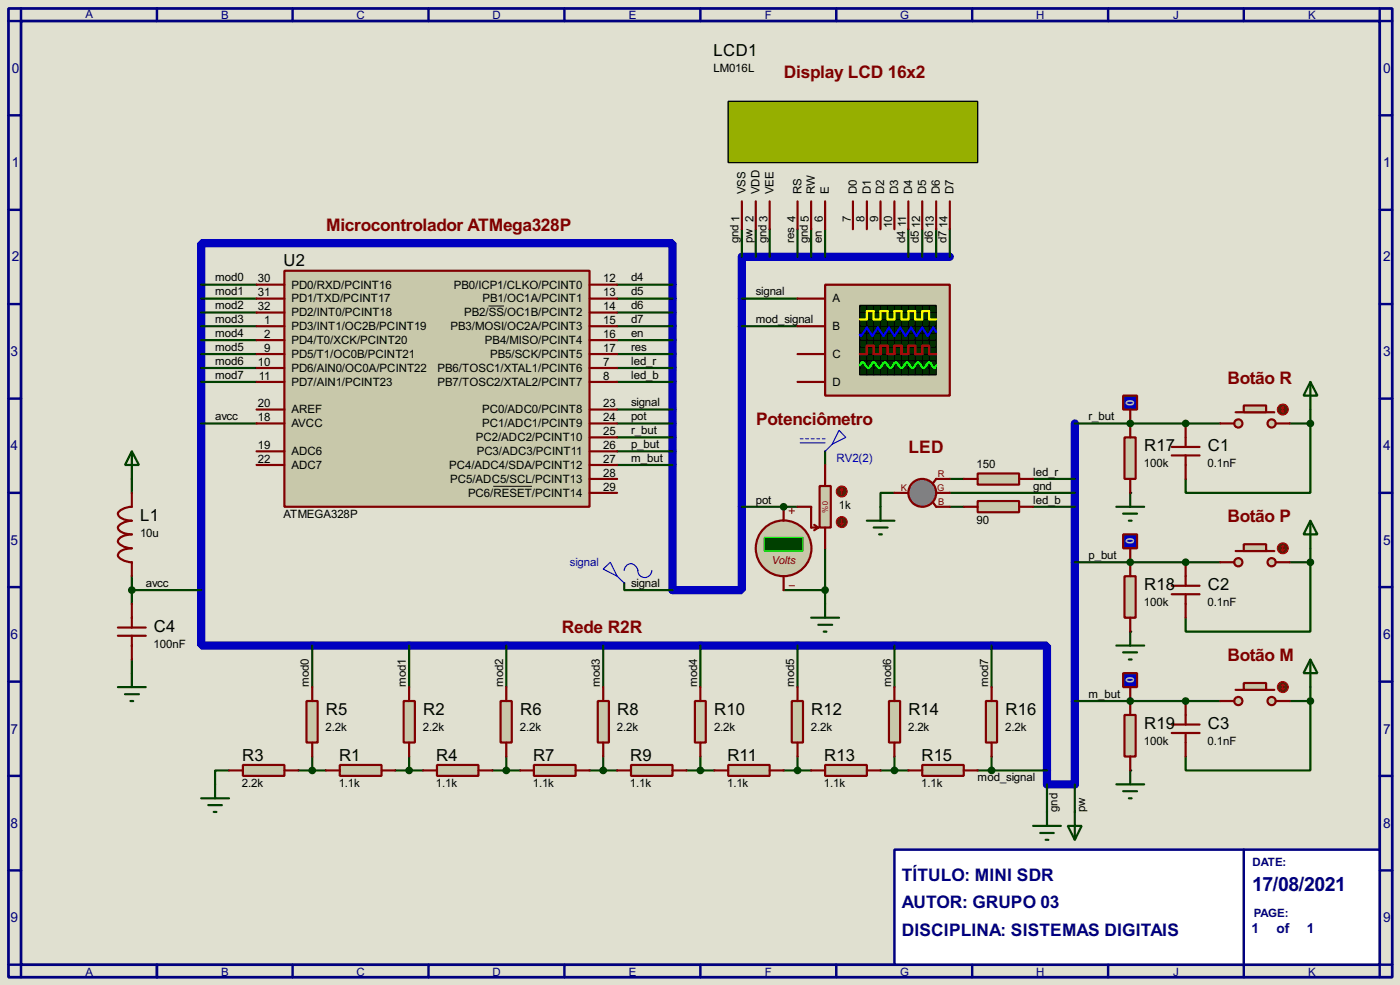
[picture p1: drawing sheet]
<svg xmlns="http://www.w3.org/2000/svg" width="256mm" height="180mm" viewBox="0 0 256 180" stroke-linecap="round" stroke-linejoin="round" font-family="sans-serif">
<path d="M0 0h256.5v180.3h-256.5z" fill="#e0e0d0"/>
<path d="M1.6 1.6h253.5v177.3h-253.5zM3.9 3.9h248.9v172.7h-248.9z" fill="none" stroke="#000080" stroke-width=".5"/>
<path d="M3.9 1.6v2.3h-2.3M28.8 1.6v2.3" fill="none" stroke="#000080" stroke-width=".45"/>
<path d="M163.9 155.5h88.9v21.1h-88.9z" fill="#fff" stroke="#000080" stroke-width=".45"/>
<g fill="none" stroke="#000080" stroke-width=".45">
<path d="M53.6 1.6v2.3M78.5 1.6v2.3M103.4 1.6v2.3M128.3 1.6v2.3M153.2 1.6v2.3M178.1 1.6v2.3M203 1.6v2.3M227.9 1.6v2.3M252.8 1.6v2.3h2.3M1.6 21.1h2.3M1.6 38.4h2.3M252.8 21.1h2.3"/>
<path d="M252.8 38.4h2.3M1.6 55.7h2.3M252.8 55.7h2.3M1.6 73h2.3M252.8 73h2.3M1.6 90.2h2.3M252.8 90.2h2.3M1.6 107.5h2.3M252.8 107.5h2.3M1.6 124.8h2.3M252.8 124.8h2.3M1.6 142h2.3"/>
<path d="M1.6 159.3h2.3M227.9 155.5v23.4M252.8 142h2.3M252.8 159.3h2.3M1.6 176.6h2.3v2.3M28.8 176.6v2.3M53.6 176.6v2.3M78.5 176.6v2.3M103.4 176.6v2.3M128.3 176.6v2.3M153.2 176.6v2.3M178.1 176.6v2.3"/>
<path d="M203 176.6v2.3M255.1 176.6h-2.3v2.3"/>
</g>
<path d="M174 47h-38.1v61h-12.7v-63.5h-86.3v73.7h154.9v25.4h5.1v-66.1" fill="none" stroke="#0000c0" stroke-width="1.5"/>
<path d="M174 42v5M36.9 69.9h10.1M143.6 92.8h2.5M151.2 82.6v2.5M143.6 108h7.6M151.2 100.4v10.1" fill="none" stroke="#004000" stroke-width=".4"/>
<circle cx="143.6" cy="92.8" r=".2" fill="#004000"/>
<g fill="none" stroke="#004000" stroke-width=".4">
<path d="M36.9 54.7h10.1M36.9 59.7h10.1M36.9 57.2h10.1M36.9 52.1h10.1M113.1 54.7h10.1M113.1 59.7h10.1M113.1 57.2h10.1M113.1 52.1h10.1M135.9 54.7h10.2M135.9 59.7h10.2M135.9 42v5M138.5 42v5"/>
<path d="M141 42v5M146.1 42v5M148.6 42v5M151.2 42v5M166.4 42v5M169 42v5M171.5 42v5M36.9 67.4h10.1M36.9 64.8h10.1M36.9 62.3h10.1M113.1 64.8h10.1M113.1 62.3h10.1"/>
<path d="M113.1 75h10.1M113.1 77.5h10.1M113.1 80.1h10.1M113.1 82.6h10.1M113.1 85.1h10.1M135.9 92.8h7.7M57.2 118.2v7.6M75 118.2v7.6M92.8 118.2v7.6M110.5 118.2v7.6M114.4 106.7v1.3h8.8M128.3 118.2v7.6"/>
<path d="M146.1 118.2v7.6M163.9 118.2v7.6M181.7 118.2v7.6M57.2 138.5v2.5M75 138.5v2.5M92.8 138.5v2.5M110.5 138.5v2.5M128.3 138.5v2.5M146.1 138.5v2.5M163.9 138.5v2.5M42 141h-2.6v2.6M54.7 141h5"/>
<path d="M72.4 141h5.1M90.2 141h5.1M108 141h5.1M125.8 141h5.1M143.6 141h5M161.3 141h5.1M191.8 143.6v5M196.9 143.6v5"/>
</g>
<circle cx="207.1" cy="90.2" r=".2" fill="#004000"/>
<path d="M217.2 77.5h6.4" fill="none" stroke="#004000" stroke-width=".4"/>
<circle cx="217.2" cy="77.5" r=".2" fill="#004000"/>
<path d="M207.1 77.5h10.1M236.3 77.5h3.8M240.1 77.5v12.7h-22.9v-2.5M240.1 75v2.5" fill="none" stroke="#004000" stroke-width=".4"/>
<circle cx="207.1" cy="77.5" r=".2" fill="#004000"/>
<path d="M196.9 77.5h10.2" fill="none" stroke="#004000" stroke-width=".4"/>
<g fill="#004000">
<circle cx="207.1" cy="77.5" r=".2"/>
<circle cx="207.1" cy="115.6" r=".2"/>
</g>
<path d="M217.2 102.9h6.4" fill="none" stroke="#004000" stroke-width=".4"/>
<circle cx="217.2" cy="102.9" r=".2" fill="#004000"/>
<path d="M207.1 102.9h10.1M236.3 102.9h3.8M240.1 102.9v12.7h-22.9v-2.5M240.1 100.4v2.5" fill="none" stroke="#004000" stroke-width=".4"/>
<g fill="#004000">
<circle cx="207.1" cy="102.9" r=".2"/>
<circle cx="207.1" cy="141" r=".2"/>
</g>
<path d="M217.2 128.3h6.4" fill="none" stroke="#004000" stroke-width=".4"/>
<circle cx="217.2" cy="128.3" r=".2" fill="#004000"/>
<path d="M207.1 128.3h10.1M236.3 128.3h3.8M240.1 128.3v12.7h-22.9v-2.5M240.1 125.8v2.5" fill="none" stroke="#004000" stroke-width=".4"/>
<circle cx="207.1" cy="128.3" r=".2" fill="#004000"/>
<g fill="none" stroke="#004000" stroke-width=".4">
<path d="M36.9 77.5h10.1M113.1 67.4h10.1M113.1 69.9h10.1M24.2 87.7v2.5M163.9 90.2h-2.6v2.6M174 90.2h22.9M174 92.8h2.6M174 87.7h2.6M189.3 92.8h7.6M189.3 87.7h7.6M24.2 105.5v5M24.2 108h12.7"/>
<path d="M196.9 102.9h10.2M24.2 120.7v2.5M181.7 138.5v2.5M196.9 128.3h10.2M179.1 141h12.7"/>
</g>
<path d="M133.4 18.6h45.7v11.2h-45.7z" fill="#96af00" stroke="#000" stroke-width=".25"/>
<g fill="none" stroke="#800000" stroke-width=".4">
<path d="M135.9 36.9v5.1M138.5 36.9v5.1M141 36.9v5.1M146.1 36.9v5.1M148.6 36.9v5.1M151.2 36.9v5.1M156.3 36.9v5.1M158.8 36.9v5.1M161.3 36.9v5.1M163.9 36.9v5.1M166.4 36.9v5.1M169 36.9v5.1"/>
<path d="M171.5 36.9v5.1M174 36.9v5.1"/>
</g>
<path d="M151.2 52.1h22.8v20.3h-22.8z" fill="#c8c8aa" stroke="#800000" stroke-width=".4"/>
<path d="M157.5 55.9h14v12.7h-14z" fill="#003000" stroke="#000" stroke-width=".25"/>
<g fill="none" stroke="#000" stroke-width=".18">
<path d="M157.5 59.7h14M157.5 57.2h14M157.5 58.5h14M158.8 55.9v12.7M160.1 55.9v12.7M161.3 55.9v12.7M162.6 55.9v12.7M163.9 55.9v12.7M165.2 55.9v12.7M166.4 55.9v12.7M167.7 55.9v12.7M169 55.9v12.7"/>
<path d="M170.2 55.9v12.7M157.5 61h14M157.5 63.6h14M157.5 64.8h14M157.5 66.1h14M157.5 67.4h14M157.5 62.3h14"/>
</g>
<path d="M157.5 58.5h1.3v-1.5h1.3v1.5h1.2v-1.5h1.3v1.5h1.3v-1.5h1.3v1.5h1.2v-1.5h1.3v1.5h1.3v-1.5h1.2v1.5h1.3" fill="none" stroke="#ff0" stroke-width=".4"/>
<path d="M157.5 64.8h1.3v-1.5h1.3v1.5h1.2v-1.5h1.3v1.5h1.3v-1.5h1.3v1.5h1.2v-1.5h1.3v1.5h1.3v-1.5h1.2v1.5h1.3" fill="none" stroke="#f00" stroke-width=".4"/>
<path d="M171.5 60.8l-.5-.8-1 1.5-1-1.5-1.1 1.5-1-1.5-1 1.5-1-1.5-1 1.5-1-1.5-1 1.5-1.1-1.5-1 1.5-1-1.5-1 1.5-.3-.2" fill="none" stroke="#00f" stroke-width=".4"/>
<path d="M157.5 66.9l.5-.6 .3 .1 .5 .8 .3 .2 .2-.2 .5-.8 .3-.1 .2 .1 .5 .8 .3 .2 .2-.2 .5-.8 .3-.1 .2 .1 .5 .8 .3 .2 .3-.2 .5-.8 .2-.1 .3 .1 .2 .5a.54 .54 0 0 0 .8 .3l.5-.8 .3-.1 .2 .1 .5 .8 .3 .2 .2-.2 .5-.8 .3-.1 .2 .1 .5 .8 .3 .2 .3-.2 .4-.8 .3-.1 .3 .1 .5 .8 .3 .2 .2-.5" fill="none" stroke="#0f0" stroke-width=".4"/>
<path d="M146.1 54.7h5.1M146.1 59.7h5.1M146.1 64.8h5.1M146.1 69.9h5.1" fill="none" stroke="#800000" stroke-width=".4"/>
<path d="M52.1 49.6h55.9v43.2h-55.9z" fill="#c8c8aa" stroke="#800000" stroke-width=".4"/>
<g fill="none" stroke="#800000" stroke-width=".4">
<path d="M47 52.1h5.1M47 54.7h5.1M47 59.7h5.1M47 57.2h5.1M108 52.1h5.1M108 54.7h5.1M108 59.7h5.1M108 57.2h5.1M47 67.4h5.1M47 64.8h5.1M47 62.3h5.1M47 69.9h5.1"/>
<path d="M47 77.5h5.1M47 75h5.1M108 67.4h5.1M108 64.8h5.1M108 62.3h5.1M108 69.9h5.1M108 77.5h5.1M108 75h5.1M47 85.1h5.1M47 82.6h5.1M108 90.2h5.1M108 87.7h5.1"/>
<path d="M108 85.1h5.1M108 82.6h5.1M108 80.1h5.1"/>
</g>
<path d="M89.5 56h2.8M90.4 89h7.1" fill="none" stroke="#000" stroke-width=".18"/>
<path d="M44.5 140h7.6v2h-7.6z" fill="#c8c8aa" stroke="#800000" stroke-width=".4"/>
<path d="M42 141h2.5M52.1 141h2.6" fill="none" stroke="#800000" stroke-width=".4"/>
<path d="M56.2 128.3h2v7.6h-2z" fill="#c8c8aa" stroke="#800000" stroke-width=".4"/>
<path d="M57.2 125.8v2.5M57.2 135.9v2.6" fill="none" stroke="#800000" stroke-width=".4"/>
<circle cx="143.5" cy="100.4" r="5.1" fill="#c8c8aa" stroke="#800000" stroke-width=".4"/>
<path d="M144.6 93.5h1M145.1 93v1M144.6 107.2h1" fill="none" stroke="#800000" stroke-width=".18"/>
<path d="M140 98.4h7.1v2.5h-7.1z" fill="#004000" stroke="#0f0" stroke-width=".2"/>
<path d="M143.6 92.8v2.5M143.6 105.5v2.5" fill="none" stroke="#800000" stroke-width=".4"/>
<path d="M148.6 113.1h5.1M149.9 114.4h2.6M150.9 115.6h.5M151.2 110.5v2.6" fill="none" stroke="#004000" stroke-width=".4"/>
<circle cx="151.1" cy="108" r=".5" fill="#004000" stroke="#004000" stroke-width=".4"/>
<path d="M153.7 78.8l1.3 1.3-2.5 1.2zM146.6 80.3h.5M146.6 81.1h4.6M147.6 80.3h.5M148.6 80.3h.6M149.7 80.3h.5M150.7 80.3h.5M152.5 81.3l-1.3 1.3" fill="none" stroke="#0000c0" stroke-width=".2"/>
<path d="M150.2 89h2v7.6h-2z" fill="#c8c8aa" stroke="#800000" stroke-width=".4"/>
<path d="M146.1 92.8h2.5v3.8h1.3M149.2 96.1l.7 .5M149.9 96.6l-.7 .5M151.2 85.1v3.9M151.2 96.6v3.8" fill="none" stroke="#800000" stroke-width=".4"/>
<circle cx="154.2" cy="90" r="1" fill="#400000" stroke="#f00" stroke-width=".2"/>
<path d="M154.2 89.5l.3 .2M154.2 89.5l-.2 .2M154.2 89.5v1" fill="none" stroke="#f00" stroke-width=".2"/>
<circle cx="154.2" cy="95.6" r="1" fill="#400000" stroke="#f00" stroke-width=".2"/>
<path d="M154 95.8l.2 .3M154.2 95.1v1M154.5 95.8l-.3 .3" fill="none" stroke="#f00" stroke-width=".2"/>
<path d="M110.5 104.2l1.3-1.3 1.3 2.6zM113.1 105.5l1.3 1.2M114.4 104.4a1.23 1.23 0 0 1 1-1.2 1.23 1.23 0 0 1 1.4 .9 1.61 1.61 0 0 0 .9 1.5 1.32 1.32 0 0 0 1.7-1.2" fill="none" stroke="#0000c0" stroke-width=".2"/>
<circle cx="143.5" cy="92.8" r=".5" fill="#004000" stroke="#004000" stroke-width=".4"/>
<path d="M62.3 140h7.6v2h-7.6z" fill="#c8c8aa" stroke="#800000" stroke-width=".4"/>
<path d="M59.7 141h2.6M69.9 141h2.5" fill="none" stroke="#800000" stroke-width=".4"/>
<path d="M74 128.3h2v7.6h-2z" fill="#c8c8aa" stroke="#800000" stroke-width=".4"/>
<path d="M75 125.8v2.5M75 135.9v2.6" fill="none" stroke="#800000" stroke-width=".4"/>
<path d="M80.1 140h7.6v2h-7.6z" fill="#c8c8aa" stroke="#800000" stroke-width=".4"/>
<path d="M77.5 141h2.6M87.7 141h2.5" fill="none" stroke="#800000" stroke-width=".4"/>
<path d="M91.7 128.3h2.1v7.6h-2.1z" fill="#c8c8aa" stroke="#800000" stroke-width=".4"/>
<path d="M92.8 125.8v2.5M92.8 135.9v2.6" fill="none" stroke="#800000" stroke-width=".4"/>
<path d="M97.8 140h7.7v2h-7.7z" fill="#c8c8aa" stroke="#800000" stroke-width=".4"/>
<path d="M95.3 141h2.5M105.5 141h2.5" fill="none" stroke="#800000" stroke-width=".4"/>
<path d="M109.5 128.3h2.1v7.6h-2.1z" fill="#c8c8aa" stroke="#800000" stroke-width=".4"/>
<path d="M110.5 125.8v2.5M110.5 135.9v2.6" fill="none" stroke="#800000" stroke-width=".4"/>
<path d="M115.6 140h7.6v2h-7.6z" fill="#c8c8aa" stroke="#800000" stroke-width=".4"/>
<path d="M113.1 141h2.5M123.2 141h2.6" fill="none" stroke="#800000" stroke-width=".4"/>
<path d="M127.3 128.3h2v7.6h-2z" fill="#c8c8aa" stroke="#800000" stroke-width=".4"/>
<path d="M128.3 125.8v2.5M128.3 135.9v2.6" fill="none" stroke="#800000" stroke-width=".4"/>
<path d="M133.4 140h7.6v2h-7.6z" fill="#c8c8aa" stroke="#800000" stroke-width=".4"/>
<path d="M130.9 141h2.5M141 141h2.6" fill="none" stroke="#800000" stroke-width=".4"/>
<path d="M145.1 128.3h2v7.6h-2z" fill="#c8c8aa" stroke="#800000" stroke-width=".4"/>
<path d="M146.1 125.8v2.5M146.1 135.9v2.6" fill="none" stroke="#800000" stroke-width=".4"/>
<path d="M151.2 140h7.6v2h-7.6z" fill="#c8c8aa" stroke="#800000" stroke-width=".4"/>
<path d="M148.6 141h2.6M158.8 141h2.5" fill="none" stroke="#800000" stroke-width=".4"/>
<path d="M162.9 128.3h2v7.6h-2z" fill="#c8c8aa" stroke="#800000" stroke-width=".4"/>
<path d="M163.9 125.8v2.5M163.9 135.9v2.6" fill="none" stroke="#800000" stroke-width=".4"/>
<g fill="#004000" stroke="#004000" stroke-width=".4">
<circle cx="74.9" cy="141" r=".5"/>
<circle cx="92.7" cy="141" r=".5"/>
<circle cx="110.5" cy="141" r=".5"/>
<circle cx="128.3" cy="141" r=".5"/>
<circle cx="146.1" cy="141" r=".5"/>
<circle cx="57.2" cy="141" r=".5"/>
</g>
<path d="M169 140h7.6v2h-7.6z" fill="#c8c8aa" stroke="#800000" stroke-width=".4"/>
<path d="M166.4 141h2.6M176.6 141h2.5" fill="none" stroke="#800000" stroke-width=".4"/>
<path d="M180.6 128.3h2.1v7.6h-2.1z" fill="#c8c8aa" stroke="#800000" stroke-width=".4"/>
<path d="M217.2 77.5v4.3M214.7 83.4h5.1M214.7 81.8h5.1M217.2 83.4v4.3M181.7 125.8v2.5M181.7 135.9v2.6" fill="none" stroke="#800000" stroke-width=".4"/>
<circle cx="163.8" cy="141" r=".5" fill="#004000" stroke="#004000" stroke-width=".4"/>
<path d="M36.9 146.1h5.1M38.2 147.4h2.5M39.2 148.6h.5M39.4 143.6v2.5M189.3 151.2h5.1M190.6 152.5h2.5M191.6 153.7h.5M191.8 148.6v2.6M195.6 151.2h2.6l-1.3 2.5zM196.9 148.6v5.1" fill="none" stroke="#004000" stroke-width=".4"/>
<g fill="#c8c8aa" stroke="#800000" stroke-width=".4">
<circle cx="232.9" cy="77.5" r=".75"/>
<circle cx="226.8" cy="77.5" r=".75"/>
</g>
<path d="M226.4 75.5h7.1" fill="none" stroke="#800000" stroke-width=".4"/>
<path d="M227.9 74.2h4.1v1.3h-4.1z" fill="#c8c8aa" stroke="#800000" stroke-width=".4"/>
<path d="M223.6 77.5h2.5M233.7 77.5h2.6" fill="none" stroke="#800000" stroke-width=".4"/>
<circle cx="235" cy="75" r="1" fill="#400000" stroke="#f00" stroke-width=".2"/>
<path d="M234.8 75.2l.2 .3M235 74.5v1M235 74.5l-.2 .2M235 74.5l.3 .2M235.3 75.2l-.3 .3" fill="none" stroke="#f00" stroke-width=".2"/>
<path d="M204.5 92.8h5.1M205.8 94h2.5M206.8 95.3h.5M207.1 90.2v2.6" fill="none" stroke="#004000" stroke-width=".4"/>
<path d="M206 80.1h2.1v7.6h-2.1z" fill="#c8c8aa" stroke="#800000" stroke-width=".4"/>
<path d="M207.1 77.5v2.6M207.1 87.7v2.5" fill="none" stroke="#800000" stroke-width=".4"/>
<g fill="#004000" stroke="#004000" stroke-width=".4">
<circle cx="217.2" cy="77.5" r=".5"/>
<circle cx="240" cy="77.5" r=".5"/>
</g>
<path d="M240.1 69.9l1.3 2.5h-2.6zM240.1 69.9v5.1" fill="none" stroke="#004000" stroke-width=".4"/>
<path d="M205.8 72.4h2.5v2.6h-2.5z" fill="#0000c0" stroke="#800000" stroke-width=".4"/>
<path d="M207.1 75v2.5M214.7 108.8h5.1M214.7 107.2h5.1M217.2 102.9v4.3M217.2 108.8v4.3" fill="none" stroke="#800000" stroke-width=".4"/>
<circle cx="207" cy="77.5" r=".5" fill="#004000" stroke="#004000" stroke-width=".4"/>
<g fill="#c8c8aa" stroke="#800000" stroke-width=".4">
<circle cx="232.9" cy="102.9" r=".75"/>
<circle cx="226.8" cy="102.9" r=".75"/>
</g>
<path d="M226.4 100.9h7.1" fill="none" stroke="#800000" stroke-width=".4"/>
<path d="M227.9 99.6h4.1v1.3h-4.1z" fill="#c8c8aa" stroke="#800000" stroke-width=".4"/>
<path d="M223.6 102.9h2.5M233.7 102.9h2.6" fill="none" stroke="#800000" stroke-width=".4"/>
<circle cx="235" cy="100.4" r="1" fill="#400000" stroke="#f00" stroke-width=".2"/>
<path d="M235 99.9v1M235 99.9l-.2 .2M235 99.9l.3 .2M234.8 100.6l.2 .3M235.3 100.6l-.3 .3" fill="none" stroke="#f00" stroke-width=".2"/>
<path d="M204.5 118.2h5.1M205.8 119.4h2.5M207.1 115.6v2.6M206.8 120.7h.5" fill="none" stroke="#004000" stroke-width=".4"/>
<path d="M206 105.5h2.1v7.6h-2.1z" fill="#c8c8aa" stroke="#800000" stroke-width=".4"/>
<path d="M207.1 102.9v2.6M207.1 113.1v2.5" fill="none" stroke="#800000" stroke-width=".4"/>
<g fill="#004000" stroke="#004000" stroke-width=".4">
<circle cx="217.2" cy="102.9" r=".5"/>
<circle cx="240" cy="102.9" r=".5"/>
</g>
<path d="M240.1 95.3l1.3 2.5h-2.6zM240.1 95.3v5.1" fill="none" stroke="#004000" stroke-width=".4"/>
<path d="M205.8 97.8h2.5v2.6h-2.5z" fill="#0000c0" stroke="#800000" stroke-width=".4"/>
<path d="M207.1 100.4v2.5M214.7 134.2h5.1M214.7 132.6h5.1M217.2 128.3v4.3M217.2 134.2v4.3" fill="none" stroke="#800000" stroke-width=".4"/>
<circle cx="207" cy="102.9" r=".5" fill="#004000" stroke="#004000" stroke-width=".4"/>
<g fill="#c8c8aa" stroke="#800000" stroke-width=".4">
<circle cx="232.9" cy="128.3" r=".75"/>
<circle cx="226.8" cy="128.3" r=".75"/>
</g>
<path d="M226.4 126.3h7.1" fill="none" stroke="#800000" stroke-width=".4"/>
<path d="M227.9 125h4.1v1.3h-4.1z" fill="#c8c8aa" stroke="#800000" stroke-width=".4"/>
<path d="M223.6 128.3h2.5M233.7 128.3h2.6" fill="none" stroke="#800000" stroke-width=".4"/>
<circle cx="235" cy="125.8" r="1" fill="#400000" stroke="#f00" stroke-width=".2"/>
<path d="M234.8 126l.2 .3M235 125.3v1M235 125.3l-.2 .2M235 125.3l.3 .2M235.3 126l-.3 .3" fill="none" stroke="#f00" stroke-width=".2"/>
<path d="M204.5 143.6h5.1M205.8 144.8h2.5M206.8 146.1h.5M207.1 141v2.6" fill="none" stroke="#004000" stroke-width=".4"/>
<path d="M206 130.9h2.1v7.6h-2.1z" fill="#c8c8aa" stroke="#800000" stroke-width=".4"/>
<path d="M207.1 128.3v2.6M207.1 138.5v2.5" fill="none" stroke="#800000" stroke-width=".4"/>
<g fill="#004000" stroke="#004000" stroke-width=".4">
<circle cx="217.2" cy="128.3" r=".5"/>
<circle cx="240" cy="128.3" r=".5"/>
</g>
<path d="M240.1 120.7l1.3 2.5h-2.6zM240.1 120.7v5.1" fill="none" stroke="#004000" stroke-width=".4"/>
<path d="M205.8 123.2h2.5v2.6h-2.5z" fill="#0000c0" stroke="#800000" stroke-width=".4"/>
<path d="M207.1 125.8v2.5" fill="none" stroke="#800000" stroke-width=".4"/>
<g fill="#004000" stroke="#004000" stroke-width=".4">
<circle cx="207" cy="128.3" r=".5"/>
<circle cx="181.6" cy="141" r=".5"/>
</g>
<circle cx="168.9" cy="90.2" r="2.55" fill="#808080" stroke="#800000" stroke-width=".4"/>
<path d="M163.9 90.2h2.5M171 92l.5 .8h2.5M171.5 90.2h2.5M174 87.7h-2.5l-.5 .7" fill="none" stroke="#800000" stroke-width=".4"/>
<path d="M158.8 95.3h5.1M160.1 96.6h2.5M161.1 97.8h.5M161.3 92.8v2.5" fill="none" stroke="#004000" stroke-width=".4"/>
<path d="M179.1 91.7h7.6v2.1h-7.6z" fill="#c8c8aa" stroke="#800000" stroke-width=".4"/>
<path d="M176.6 92.8h2.5M186.7 92.8h2.6" fill="none" stroke="#800000" stroke-width=".4"/>
<path d="M179.1 86.7h7.6v2h-7.6z" fill="#c8c8aa" stroke="#800000" stroke-width=".4"/>
<path d="M24.2 90.2v2.6a2.75 2.75 0 0 0-2.6 1.2 2.37 2.37 0 0 0 2.6 1.3 2.75 2.75 0 0 0-2.6 1.3 1.5 1.5 0 0 0 1.3 1l1.3 .2a2.37 2.37 0 0 0-2.6 1.3 2.75 2.75 0 0 0 2.6 1.3 3.2 3.2 0 0 0-2.5 .9l-.1 .4a2.75 2.75 0 0 0 2.6 1.2v2.6M176.6 87.7h2.5M186.7 87.7h2.6M21.6 114.9h5.1M21.6 116.4h5.1M24.2 110.5v4.4M24.2 116.4v4.3" fill="none" stroke="#800000" stroke-width=".4"/>
<path d="M24.2 82.6l1.3 2.5h-2.6zM24.2 82.6v5.1M21.6 125.8h5.1M22.9 127.1h2.6M23.9 128.3h.5M24.2 123.2v2.6" fill="none" stroke="#004000" stroke-width=".4"/>
<circle cx="24.1" cy="108" r=".5" fill="#004000" stroke="#004000" stroke-width=".4"/>
<text font-size="4" fill="#000080" x="229.4" y="163.1">17/08/2021</text>
<g font-size="3.6" fill="#800000">
<text x="143.6" y="14.3">Display LCD 16x2</text>
<text x="59.8" y="42.3">Microcontrolador ATMega328P</text>
<text x="224.9" y="70.2">Botão R</text>
<text x="138.5" y="77.8">Potenciômetro</text>
<text x="166.5" y="82.9">LED</text>
<text x="224.9" y="95.6">Botão P</text>
<text x="103" y="115.9">Rede R2R</text>
<text x="224.9" y="121">Botão M</text>
</g>
<g font-size="3.6" fill="#000080">
<text x="165.2" y="161.2">TÍTULO: MINI SDR</text>
<text x="165.2" y="166.3">AUTOR: GRUPO 03</text>
<text x="165.2" y="171.4">DISCIPLINA: SISTEMAS DIGITAIS</text>
</g>
<g font-size="3.4">
<text x="130.7" y="10.2">LCD1</text>
<text x="52" y="48.7">U2</text>
<text x="209.6" y="82.6">R17</text>
<text x="221.3" y="82.6">C1</text>
<text x="25.7" y="95.3">L1</text>
<text x="209.6" y="108">R18</text>
<text x="221.3" y="108">C2</text>
<text x="28.2" y="115.6">C4</text>
<text x="59.7" y="130.9">R5</text>
<text x="77.5" y="130.9">R2</text>
<text x="95.3" y="130.9">R6</text>
<text x="113.1" y="130.9">R8</text>
<text x="130.9" y="130.9">R10</text>
<text x="148.6" y="130.9">R12</text>
<text x="166.4" y="130.9">R14</text>
<text x="184.2" y="130.9">R16</text>
<text x="209.6" y="133.4">R19</text>
<text x="221.3" y="133.4">C3</text>
<text x="44.4" y="139.2">R3</text>
<text x="62.1" y="139.2">R1</text>
<text x="79.9" y="139.2">R4</text>
<text x="97.7" y="139.2">R7</text>
<text x="115.5" y="139.2">R9</text>
<text x="133.3" y="139.2">R11</text>
<text x="151" y="139.2">R13</text>
<text x="168.8" y="139.2">R15</text>
</g>
<g font-size="2.8" fill="#000080">
<text x="2.2" y="13.4">0</text>
<text x="253.4" y="13.4">0</text>
<text x="2.2" y="30.6">1</text>
<text x="253.4" y="30.6">1</text>
<text x="2.2" y="47.9">2</text>
<text x="253.4" y="47.9">2</text>
<text x="1.9" y="65.2">3</text>
<text x="253.4" y="65.2">3</text>
<text x="1.9" y="82.4">4</text>
<text x="253.4" y="82.4">4</text>
<text x="1.9" y="99.7">5</text>
<text x="253.4" y="99.7">5</text>
<text x="1.9" y="117">6</text>
<text x="253.4" y="117">6</text>
<text x="1.9" y="134.3">7</text>
<text x="253.4" y="134.3">7</text>
<text x="1.9" y="151.5">8</text>
<text x="253.4" y="151.5">8</text>
<text x="1.9" y="168.8">9</text>
<text x="229.3" y="170.8">1</text>
<text x="233.9" y="170.8">of</text>
<text x="239.4" y="170.8">1</text>
<text x="253.4" y="168.8">9</text>
</g>
<g font-size="2.4" fill="#000080">
<text x="15.6" y="3.2">A</text>
<text x="40.5" y="3.5">B</text>
<text x="65.3" y="3.5">C</text>
<text x="90.2" y="3.5">D</text>
<text x="115.2" y="3.5">E</text>
<text x="140.1" y="3.5">F</text>
<text x="164.9" y="3.5">G</text>
<text x="189.8" y="3.5">H</text>
<text x="214.9" y="3.5">J</text>
<text x="239.6" y="3.5">K</text>
<text x="229.4" y="158.4">DATE:</text>
<text x="229.7" y="167.8">PAGE:</text>
<text x="15.6" y="178.6">A</text>
<text x="40.5" y="178.6">B</text>
<text x="65.3" y="178.6">C</text>
<text x="90.2" y="178.6">D</text>
<text x="115.2" y="178.6">E</text>
<text x="140.1" y="178.6">F</text>
<text x="164.9" y="178.6">G</text>
<text x="189.8" y="178.6">H</text>
<text x="214.9" y="178.6">J</text>
<text x="239.6" y="178.6">K</text>
</g>
<g font-size="2.4">
<text x="130.7" y="13.2">LM016L</text>
<text x="136.6" y="35.6" transform="rotate(-90 136.6 35.6)">VSS</text>
<text x="139.2" y="35.6" transform="rotate(-90 139.2 35.6)">VDD</text>
<text x="141.7" y="35.6" transform="rotate(-90 141.7 35.6)">VEE</text>
<text x="146.8" y="35.6" transform="rotate(-90 146.8 35.6)">RS</text>
<text x="149.3" y="35.6" transform="rotate(-90 149.3 35.6)">RW</text>
<text x="151.9" y="35.6" transform="rotate(-90 151.9 35.6)">E</text>
<text x="157" y="35.6" transform="rotate(-90 157 35.6)">D0</text>
<text x="159.5" y="35.6" transform="rotate(-90 159.5 35.6)">D1</text>
<text x="162" y="35.6" transform="rotate(-90 162 35.6)">D2</text>
<text x="164.6" y="35.6" transform="rotate(-90 164.6 35.6)">D3</text>
<text x="167.1" y="35.6" transform="rotate(-90 167.1 35.6)">D4</text>
<text x="169.7" y="35.6" transform="rotate(-90 169.7 35.6)">D5</text>
<text x="172.2" y="35.6" transform="rotate(-90 172.2 35.6)">D6</text>
<text x="174.7" y="35.6" transform="rotate(-90 174.7 35.6)">D7</text>
<text x="155.9" y="40.6" transform="rotate(-90 155.9 40.6)">7</text>
<text x="158.4" y="40.5" transform="rotate(-90 158.4 40.5)">8</text>
<text x="160.9" y="40.5" transform="rotate(-90 160.9 40.5)">9</text>
<text x="163.5" y="41.7" transform="rotate(-90 163.5 41.7)">10</text>
<text x="166" y="41.6" transform="rotate(-90 166 41.6)">11</text>
<text x="168.6" y="41.7" transform="rotate(-90 168.6 41.7)">12</text>
<text x="171.1" y="41.7" transform="rotate(-90 171.1 41.7)">13</text>
<text x="173.6" y="41.7" transform="rotate(-90 173.6 41.7)">14</text>
<text x="135.3" y="44.5" transform="rotate(-90 135.3 44.5)">gnd 1</text>
<text x="137.9" y="44.5" transform="rotate(-90 137.9 44.5)">pw 2</text>
<text x="140.4" y="44.5" transform="rotate(-90 140.4 44.5)">gnd 3</text>
<text x="145.5" y="44.5" transform="rotate(-90 145.5 44.5)">res 4</text>
<text x="148" y="44.5" transform="rotate(-90 148 44.5)">gnd 5</text>
<text x="150.6" y="44.5" transform="rotate(-90 150.6 44.5)">en 6</text>
<text x="165.8" y="44.5" transform="rotate(-90 165.8 44.5)">d4</text>
<text x="168.4" y="44.5" transform="rotate(-90 168.4 44.5)">d5</text>
<text x="170.9" y="44.5" transform="rotate(-90 170.9 44.5)">d6</text>
<text x="173.4" y="44.5" transform="rotate(-90 173.4 44.5)">d7</text>
<text x="39.4" y="51.5">mod0</text>
<text x="47.3" y="51.7">30</text>
<text x="53.4" y="52.8">PD0/RXD/PCINT16</text>
<text x="83.1" y="52.8">PB0/ICP1/CLKO/PCINT0</text>
<text x="110.5" y="51.7">12</text>
<text x="115.6" y="51.5">d4</text>
<text x="39.4" y="59.1">mod3</text>
<text x="39.4" y="56.6">mod2</text>
<text x="39.4" y="54">mod1</text>
<text x="47.3" y="56.8">32</text>
<text x="47.3" y="54.3">31</text>
<text x="48.4" y="59.3">1</text>
<text x="53.4" y="57.9">PD2/INT0/PCINT18</text>
<text x="53.4" y="55.4">PD1/TXD/PCINT17</text>
<text x="85" y="57.9">PB2/SS/OC1B/PCINT2</text>
<text x="88.4" y="55.4">PB1/OC1A/PCINT1</text>
<text x="110.5" y="54.3">13</text>
<text x="110.5" y="59.3">15</text>
<text x="110.5" y="56.8">14</text>
<text x="115.6" y="54">d5</text>
<text x="115.6" y="56.6">d6</text>
<text x="115.6" y="59.1">d7</text>
<text x="138.5" y="54">signal</text>
<text x="138.5" y="59.1">mod_signal</text>
<text x="152.5" y="55.4">A</text>
<text x="39.4" y="64.2">mod5</text>
<text x="39.4" y="61.7">mod4</text>
<text x="48.4" y="64.4">9</text>
<text x="48.4" y="61.9">2</text>
<text x="53.4" y="65.5">PD5/T1/OC0B/PCINT21</text>
<text x="53.4" y="63">PD4/T0/XCK/PCINT20</text>
<text x="53.4" y="60.4">PD3/INT1/OC2B/PCINT19</text>
<text x="82.5" y="60.4">PB3/MOSI/OC2A/PCINT3</text>
<text x="88.8" y="63">PB4/MISO/PCINT4</text>
<text x="89.8" y="65.5">PB5/SCK/PCINT5</text>
<text x="110.5" y="61.9">16</text>
<text x="110.5" y="64.4">17</text>
<text x="115.6" y="64.2">res</text>
<text x="115.6" y="61.7">en</text>
<text x="152.5" y="60.4">B</text>
<text x="152.5" y="65.5">C</text>
<text x="39.4" y="69.3">mod7</text>
<text x="39.4" y="66.7">mod6</text>
<text x="47.3" y="67">10</text>
<text x="47.4" y="69.5">11</text>
<text x="53.4" y="68.1">PD6/AIN0/OC0A/PCINT22</text>
<text x="53.4" y="70.6">PD7/AIN1/PCINT23</text>
<text x="80.1" y="70.6">PB7/TOSC2/XTAL2/PCINT7</text>
<text x="80.1" y="68.1">PB6/TOSC1/XTAL1/PCINT6</text>
<text x="110.5" y="69.5">8</text>
<text x="110.5" y="67">7</text>
<text x="115.6" y="66.7">led_r</text>
<text x="115.6" y="69.3">led_b</text>
<text x="152.5" y="70.6">D</text>
<text x="39.4" y="76.9">avcc</text>
<text x="47.3" y="77.1">18</text>
<text x="47.3" y="74.6">20</text>
<text x="53.4" y="75.7">AREF</text>
<text x="88.3" y="75.7">PC0/ADC0/PCINT8</text>
<text x="110.5" y="77.1">24</text>
<text x="110.5" y="74.6">23</text>
<text x="115.6" y="74.4">signal</text>
<text x="115.6" y="76.9">pot</text>
<text x="199.4" y="76.9">r_but</text>
<text x="47.3" y="82.2">19</text>
<text x="53.4" y="78.2">AVCC</text>
<text x="53.4" y="83.3">ADC6</text>
<text x="87.2" y="80.8">PC2/ADC2/PCINT10</text>
<text x="87.3" y="83.3">PC3/ADC3/PCINT11</text>
<text x="88.3" y="78.2">PC1/ADC1/PCINT9</text>
<text x="110.5" y="82.2">26</text>
<text x="110.5" y="79.7">25</text>
<text x="115.6" y="79.5">r_but</text>
<text x="115.6" y="82">p_but</text>
<text x="47.3" y="84.7">22</text>
<text x="53.4" y="85.8">ADC7</text>
<text x="82.3" y="85.8">PC4/ADC4/SDA/PCINT12</text>
<text x="82.5" y="88.4">PC5/ADC5/SCL/PCINT13</text>
<text x="110.5" y="89.8">29</text>
<text x="110.5" y="87.3">28</text>
<text x="110.5" y="84.7">27</text>
<text x="115.6" y="84.5">m_but</text>
<text x="178.9" y="85.7">150</text>
<text x="189.3" y="89.6">gnd</text>
<text x="189.3" y="87.1">led_r</text>
<text x="209.5" y="85.6">100k</text>
<text x="221.2" y="85.6">0.1nF</text>
<text x="51.9" y="94.9">ATMEGA328P</text>
<text x="85.7" y="90.9">PC6/RESET/PCINT14</text>
<text x="138.5" y="92.2">pot</text>
<text x="153.7" y="93.2">1k</text>
<text x="178.9" y="95.9">90</text>
<text x="189.3" y="92.2">led_b</text>
<text x="25.7" y="98.2">10u</text>
<text x="26.7" y="107.4">avcc</text>
<text x="115.6" y="107.4">signal</text>
<text x="199.4" y="102.3">p_but</text>
<text x="209.5" y="111">100k</text>
<text x="221.2" y="111">0.1nF</text>
<text x="28.2" y="118.6">100nF</text>
<text x="56.6" y="125.8" transform="rotate(-90 56.6 125.8)">mod0</text>
<text x="74.3" y="125.8" transform="rotate(-90 74.3 125.8)">mod1</text>
<text x="92.1" y="125.8" transform="rotate(-90 92.1 125.8)">mod2</text>
<text x="109.9" y="125.8" transform="rotate(-90 109.9 125.8)">mod3</text>
<text x="127.7" y="125.8" transform="rotate(-90 127.7 125.8)">mod4</text>
<text x="145.5" y="125.8" transform="rotate(-90 145.5 125.8)">mod5</text>
<text x="163.3" y="125.8" transform="rotate(-90 163.3 125.8)">mod6</text>
<text x="181.1" y="125.7" transform="rotate(-90 181.1 125.7)">mod7</text>
<text x="199.4" y="127.7">m_but</text>
<text x="59.7" y="133.8">2.2k</text>
<text x="77.5" y="133.8">2.2k</text>
<text x="95.2" y="133.8">2.2k</text>
<text x="113" y="133.8">2.2k</text>
<text x="130.8" y="133.8">2.2k</text>
<text x="148.6" y="133.8">2.2k</text>
<text x="166.4" y="133.8">2.2k</text>
<text x="184.1" y="133.8">2.2k</text>
<text x="209.5" y="136.4">100k</text>
<text x="221.2" y="136.4">0.1nF</text>
<text x="179.1" y="143">mod_signal</text>
<text x="44.3" y="144.1">2.2k</text>
<text x="62.1" y="144.1">1.1k</text>
<text x="79.9" y="144.1">1.1k</text>
<text x="97.6" y="144.1">1.1k</text>
<text x="115.4" y="144.1">1.1k</text>
<text x="133.2" y="144.1">1.1k</text>
<text x="151" y="144.1">1.1k</text>
<text x="168.8" y="144.1">1.1k</text>
<text x="193.8" y="148.6" transform="rotate(-90 193.8 148.6)">gnd</text>
<text x="198.8" y="148.6" transform="rotate(-90 198.8 148.6)">pw</text>
</g>
<g font-size="2.4" fill="#c0c0c0">
<text x="207.8" y="74.3" transform="rotate(-90 207.8 74.3)">0</text>
<text x="207.8" y="99.7" transform="rotate(-90 207.8 99.7)">0</text>
<text x="207.8" y="125.1" transform="rotate(-90 207.8 125.1)">0</text>
</g>
<g font-size="2.4" fill="#0000c0">
<text x="153.2" y="84.6">RV2(2)</text>
<text x="104.4" y="103.6">signal</text>
</g>
<text font-size="2.4" fill="#008000" x="141" y="100.3">+88.8</text>
<text font-size="2.3" fill="#800000" x="141.4" y="103.3">Volts</text>
<g font-size="1.9" fill="#800000">
<text x="165" y="89.9">K</text>
<text x="171.7" y="89.9">G</text>
<text x="171.8" y="87.4">R</text>
<text x="171.9" y="92.5">B</text>
</g>
<text font-size="1.6" fill="#c00000" x="150.7" y="91.8" transform="rotate(90 150.7 91.8)">0%</text>
</svg>
